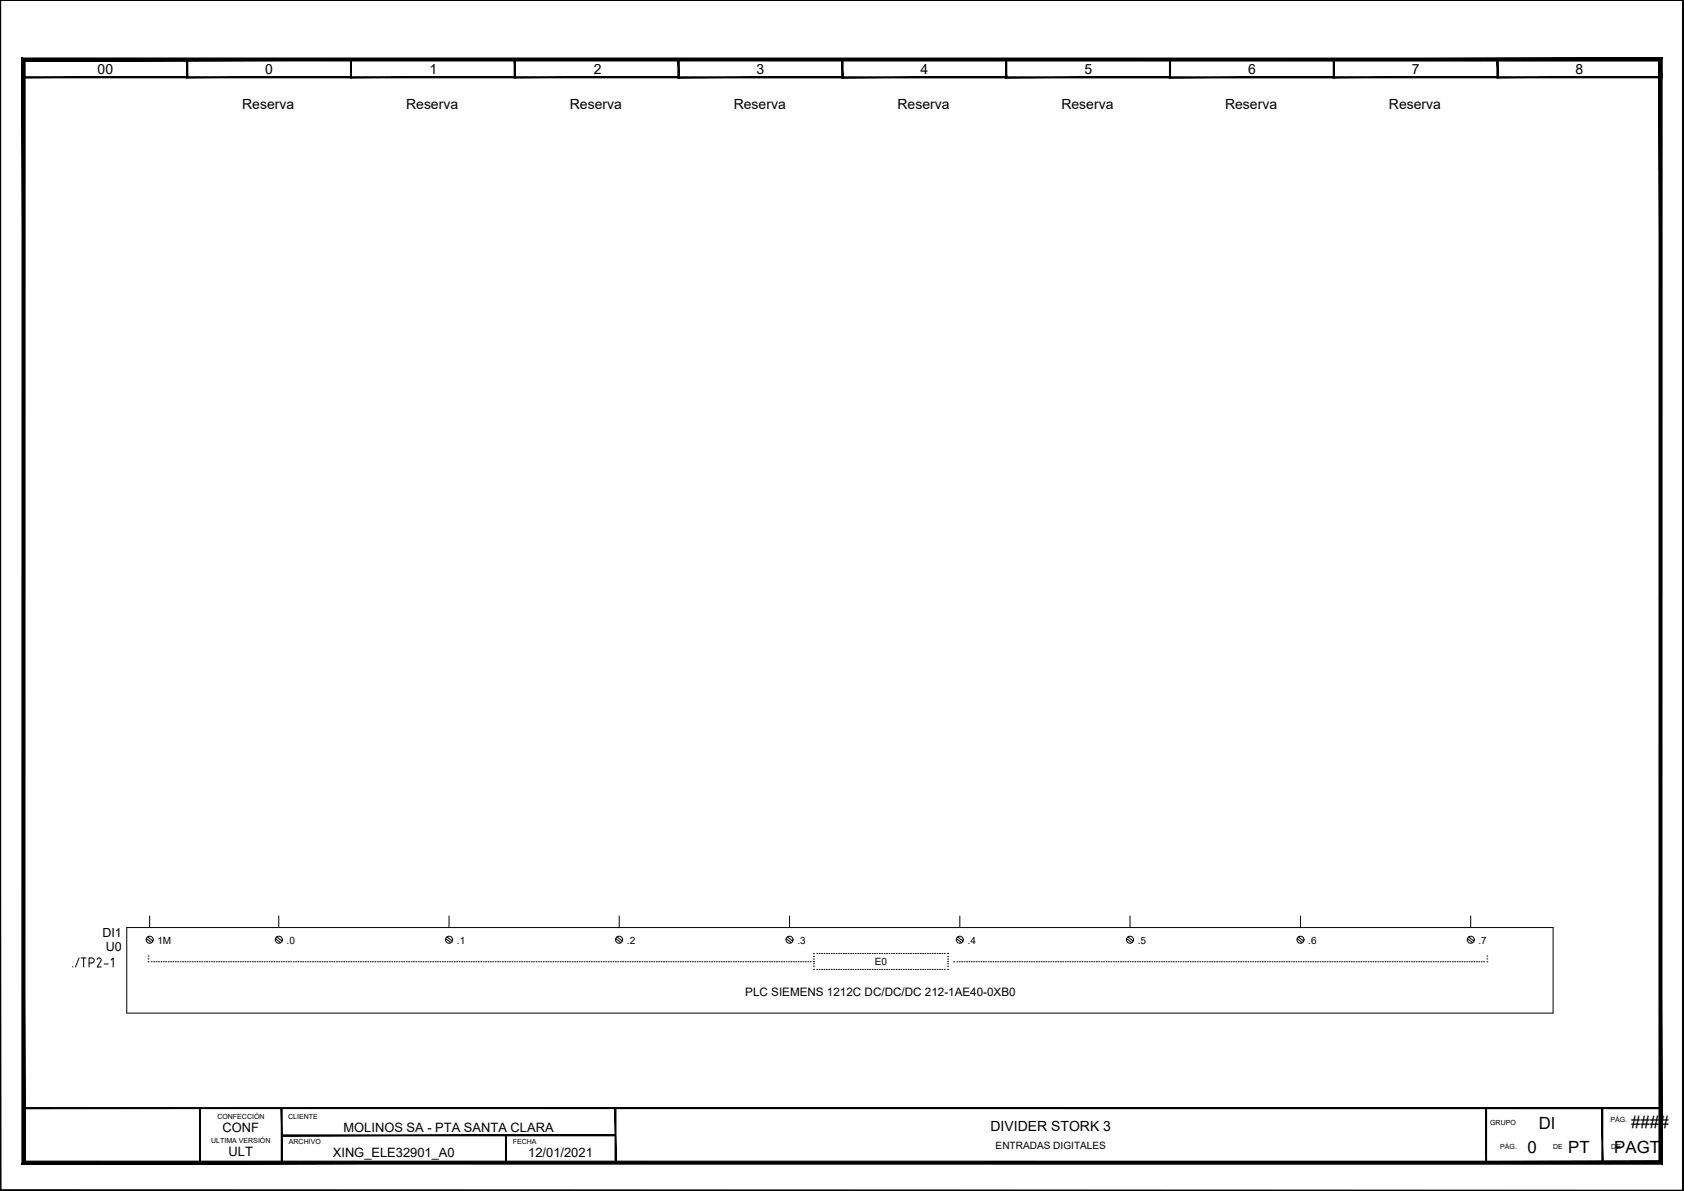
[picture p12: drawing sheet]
<svg xmlns="http://www.w3.org/2000/svg" width="420mm" height="297mm" viewBox="0 0 420 297" stroke-linecap="round" stroke-linejoin="round" font-family="sans-serif">
<g fill="none" stroke="#000" stroke-width=".25">
<path d="M0 .1v296.9h420M5.8 19.4h408.5v257h-408.5zM31.6 231.3h355.9v21.4h-355.9zM36.5 234.1l1.3 1M36.8 233.7l1.3 1M36.9 238.4h.1M36.9 239.1h.1M36.9 239.9h.1M37.3 228.4v2.9M37.7 239.9h.1M38.4 239.9h.1M38.9 239.9h.1"/>
<path d="M39.5 239.9h.1M40.2 239.9h.1M40.7 239.9h.1M41.3 239.9h.1M42 239.9h.1M42.5 239.9h.1M43.1 239.9h.1M43.8 239.9h.1M44.3 239.9h.1M44.9 239.9h.1M45.6 239.9h.1M46.1 239.9h.1"/>
<path d="M46.7 239.9h.1M47.3 239.9h.1M47.9 239.9h.1M48.5 239.9h.1M49.1 239.9h.1M49.7 239.9h.1M50.3 239.9h.1M50.9 239.9h.1M51.5 239.9h.1M52.1 239.9h.1M52.7 239.9h.1M53.3 239.9h.1"/>
<path d="M54 239.9h.1M54.5 239.9h.1M55.1 239.9h.1M55.8 239.9h.1M56.3 239.9h.1M56.9 239.9h.1M57.6 239.9h.1M58.1 239.9h.1M58.7 239.9h.1M59.4 239.9h.1M59.9 239.9h.1M60.5 239.9h.1"/>
<path d="M61.2 239.9h.1M61.7 239.9h.1M62.3 239.9h.1M62.9 239.9h.1M63.5 239.9h.1M64.1 239.9h.1M64.7 239.9h.1M65.3 239.9h.1M65.9 239.9h.1M66.5 239.9h.1M67.1 239.9h.1M67.7 239.9h.1"/>
<path d="M68.3 239.9h.1M68.7 234.1l1.3 1M68.9 239.9h.1M69 233.7l1.4 1M69.5 239.9h.1M69.6 228.4v2.9M70.1 239.9h.1M70.7 239.9h.1M71.4 239.9h.1M71.9 239.9h.1M72.5 239.9h.1M73.2 239.9h.1"/>
<path d="M73.7 239.9h.1M74.3 239.9h.1M75 239.9h.1M75.5 239.9h.1M76.1 239.9h.1M76.8 239.9h.1M77.3 239.9h.1M77.9 239.9h.1M78.5 239.9h.1M79.1 239.9h.1M79.7 239.9h.1M80.3 239.9h.1"/>
<path d="M80.9 239.9h.1M81.5 239.9h.1M82.1 239.9h.1M82.7 239.9h.1M83.3 239.9h.1M83.9 239.9h.1M84.5 239.9h.1M85.1 239.9h.1M85.7 239.9h.1M86.3 239.9h.1M87 239.9h.1M87.5 239.9h.1"/>
<path d="M88.1 239.9h.1M88.8 239.9h.1M89.3 239.9h.1M89.9 239.9h.1M90.6 239.9h.1M91.1 239.9h.1M91.7 239.9h.1M92.4 239.9h.1M92.9 239.9h.1M93.5 239.9h.1M94.1 239.9h.1M94.7 239.9h.1"/>
<path d="M95.3 239.9h.1M95.9 239.9h.1M96.5 239.9h.1M97.1 239.9h.1M97.7 239.9h.1M98.3 239.9h.1M98.9 239.9h.1M99.5 239.9h.1M100.1 239.9h.1M100.7 239.9h.1M101.3 239.9h.1M101.9 239.9h.1"/>
<path d="M102.6 239.9h.1M103.1 239.9h.1M103.7 239.9h.1M104.4 239.9h.1M104.9 239.9h.1M105.5 239.9h.1M106.2 239.9h.1M106.7 239.9h.1M107.3 239.9h.1M107.9 239.9h.1M108.5 239.9h.1M109.1 239.9h.1"/>
<path d="M109.7 239.9h.1M110.3 239.9h.1M110.9 239.9h.1M111.2 234.1l1.3 1M111.5 233.7l1.3 1M111.5 239.9h.1M112 228.4v2.9M112.1 239.9h.1M112.7 239.9h.1M113.3 239.9h.1M113.9 239.9h.1M114.5 239.9h.1"/>
<path d="M115.1 239.9h.1M115.7 239.9h.1M116.3 239.9h.1M116.9 239.9h.1M117.5 239.9h.1M118.1 239.9h.1M118.7 239.9h.1M119.3 239.9h.1M120 239.9h.1M120.5 239.9h.1M121.1 239.9h.1M121.8 239.9h.1"/>
<path d="M122.3 239.9h.1M122.9 239.9h.1M123.5 239.9h.1M124.1 239.9h.1M124.7 239.9h.1M125.3 239.9h.1M125.9 239.9h.1M126.5 239.9h.1M127.1 239.9h.1M127.7 239.9h.1M128.3 239.9h.1M128.9 239.9h.1"/>
<path d="M129.5 239.9h.1M130.1 239.9h.1M130.7 239.9h.1M131.3 239.9h.1M131.9 239.9h.1M132.5 239.9h.1M133.1 239.9h.1M133.7 239.9h.1M134.3 239.9h.1M134.9 239.9h.1M135.6 239.9h.1M136.1 239.9h.1"/>
<path d="M136.7 239.9h.1M137.4 239.9h.1M137.9 239.9h.1M138.5 239.9h.1M139.1 239.9h.1M139.7 239.9h.1M140.3 239.9h.1M140.9 239.9h.1M141.5 239.9h.1M142.1 239.9h.1M142.7 239.9h.1M143.3 239.9h.1"/>
<path d="M143.9 239.9h.1M144.5 239.9h.1M145.1 239.9h.1M145.7 239.9h.1M146.3 239.9h.1M146.9 239.9h.1M147.5 239.9h.1M148.1 239.9h.1M148.7 239.9h.1M149.3 239.9h.1M149.9 239.9h.1M150.5 239.9h.1"/>
<path d="M151.2 239.9h.1M151.7 239.9h.1M152.3 239.9h.1M153 239.9h.1M153.5 239.9h.1M153.6 234.1l1.3 1M153.9 233.7l1.4 1M154.1 239.9h.1M154.5 228.4v2.9M154.7 239.9h.1M155.3 239.9h.1M155.9 239.9h.1"/>
<path d="M156.5 239.9h.1M157.1 239.9h.1M157.7 239.9h.1M158.3 239.9h.1M158.9 239.9h.1M159.5 239.9h.1M160.1 239.9h.1M160.7 239.9h.1M161.3 239.9h.1M161.9 239.9h.1M162.5 239.9h.1M163.1 239.9h.1"/>
<path d="M163.7 239.9h.1M164.3 239.9h.1M164.9 239.9h.1M165.5 239.9h.1M166.1 239.9h.1M166.7 239.9h.1M167.3 239.9h.1M167.9 239.9h.1M168.6 239.9h.1M169.1 239.9h.1M169.7 239.9h.1M170.3 239.9h.1"/>
<path d="M170.9 239.9h.1M171.5 239.9h.1M172.1 239.9h.1M172.7 239.9h.1M173.3 239.9h.1M173.9 239.9h.1M174.5 239.9h.1M175.1 239.9h.1M175.7 239.9h.1M176.3 239.9h.1M176.9 239.9h.1M177.5 239.9h.1"/>
<path d="M178.1 239.9h.1M178.7 239.9h.1M179.3 239.9h.1M179.9 239.9h.1M180.5 239.9h.1M181.1 239.9h.1M181.7 239.9h.1M182.3 239.9h.1M182.9 239.9h.1M183.5 239.9h.1M184.1 239.9h.1M184.7 239.9h.1"/>
<path d="M185.3 239.9h.1M185.9 239.9h.1M186.5 239.9h.1M187.1 239.9h.1M187.7 239.9h.1M188.3 239.9h.1M188.9 239.9h.1M189.5 239.9h.1M190.1 239.9h.1M190.7 239.9h.1M191.3 239.9h.1M191.9 239.9h.1"/>
<path d="M192.5 239.9h.1M193.1 239.9h.1M193.7 239.9h.1M194.3 239.9h.1M194.9 239.9h.1M195.5 239.9h.1M196.1 239.9h.1M196.2 234.1l1.2 1M196.5 233.7l1.3 1M196.7 239.9h.1M197 228.4v2.9M197.3 239.9h.1"/>
<path d="M197.9 239.9h.1M198.5 239.9h.1M199.1 239.9h.1M199.7 239.9h.1M200.3 239.9h.1M200.9 239.9h.1M201.5 239.9h.1M202.1 239.9h.1M202.9 239.9h.1M202.9 239.8h.1M202.9 239.2h.1M202.9 238.6h.1"/>
<path d="M202.9 237.8h.1M203.8 237.8h.1M204.4 237.8h.1M205 237.8h.1M205.6 237.8h.1M206.2 237.8h.1M206.8 237.8h.1M207.4 237.8h.1M208 237.8h.1M208.6 237.8h.1M209.2 237.8h.1M209.8 237.8h.1"/>
<path d="M210.4 237.8h.1M211 237.8h.1M211.6 237.8h.1M212.2 237.8h.1M212.8 237.8h.1M213.4 237.8h.1M214 237.8h.1M214.6 237.8h.1M215.2 237.8h.1M215.8 237.8h.1M216.4 237.8h.1M217 237.8h.1"/>
<path d="M217.6 237.8h.1M218.2 237.8h.1M218.8 237.8h.1M219.4 237.8h.1M220 237.8h.1M220.6 237.8h.1M221.2 237.8h.1M221.8 237.8h.1M222.4 237.8h.1M223 237.8h.1M223.6 237.8h.1M224.2 237.8h.1"/>
<path d="M224.8 237.8h.1M225.4 237.8h.1M226 237.8h.1M226.6 237.8h.1M227.2 237.8h.1M227.8 237.8h.1M228.4 237.8h.1M229 237.8h.1M229.6 237.8h.1M230.2 237.8h.1M230.8 237.8h.1M231.4 237.8h.1"/>
<path d="M232 237.8h.1M232.6 237.8h.1M233.2 237.8h.1M233.8 237.8h.1M234.4 237.8h.1M235 237.8h.1M235.6 237.8h.1M236.4 237.8h.1M236.4 238.6h.1M236.4 239.2h.1M236.4 239.8h.1M237.9 239.9h.1"/>
<path d="M238.6 234.1l1.3 1M238.7 239.9h.1M239 233.7l1.3 1M239.4 239.9h.1M239.5 228.4v2.9M239.9 239.9h.1M240.5 239.9h.1M241.2 239.9h.1M241.7 239.9h.1M242.3 239.9h.1M243 239.9h.1M243.5 239.9h.1"/>
<path d="M244.1 239.9h.1M244.8 239.9h.1M245.3 239.9h.1M245.9 239.9h.1M246.5 239.9h.1M247.1 239.9h.1M247.7 239.9h.1M248.3 239.9h.1M248.9 239.9h.1M249.5 239.9h.1M250.1 239.9h.1M250.7 239.9h.1"/>
<path d="M251.3 239.9h.1M251.9 239.9h.1M252.5 239.9h.1M253.2 239.9h.1M253.7 239.9h.1M254.3 239.9h.1M255 239.9h.1M255.5 239.9h.1M256.1 239.9h.1M256.8 239.9h.1M257.3 239.9h.1M257.9 239.9h.1"/>
<path d="M258.6 239.9h.1M259.1 239.9h.1M259.7 239.9h.1M260.3 239.9h.1M260.9 239.9h.1M261.5 239.9h.1M262.1 239.9h.1M262.7 239.9h.1M263.3 239.9h.1M263.9 239.9h.1M264.5 239.9h.1M265.1 239.9h.1"/>
<path d="M265.7 239.9h.1M266.3 239.9h.1M266.9 239.9h.1M267.5 239.9h.1M268.1 239.9h.1M268.7 239.9h.1M269.3 239.9h.1M269.9 239.9h.1M270.6 239.9h.1M271.1 239.9h.1M271.7 239.9h.1M272.4 239.9h.1"/>
<path d="M272.9 239.9h.1M273.5 239.9h.1M274.2 239.9h.1M274.7 239.9h.1M275.3 239.9h.1M275.9 239.9h.1M276.5 239.9h.1M277.1 239.9h.1M277.7 239.9h.1M278.3 239.9h.1M278.9 239.9h.1M279.5 239.9h.1"/>
<path d="M280.1 239.9h.1M280.7 239.9h.1M281.1 234.1l1.3 1M281.3 239.9h.1M281.4 233.7l1.3 1M281.9 239.9h.1M281.9 228.4v2.9M282.5 239.9h.1M283.1 239.9h.1M283.7 239.9h.1M284.3 239.9h.1M284.9 239.9h.1"/>
<path d="M285.5 239.9h.1M286.2 239.9h.1M286.7 239.9h.1M287.3 239.9h.1M288 239.9h.1M288.5 239.9h.1M289.1 239.9h.1M289.8 239.9h.1M290.3 239.9h.1M290.9 239.9h.1M291.5 239.9h.1M292.1 239.9h.1"/>
<path d="M292.7 239.9h.1M293.3 239.9h.1M293.9 239.9h.1M294.5 239.9h.1M295.1 239.9h.1M295.7 239.9h.1M296.3 239.9h.1M296.9 239.9h.1M297.5 239.9h.1M298.1 239.9h.1M298.7 239.9h.1M299.3 239.9h.1"/>
<path d="M299.9 239.9h.1M300.5 239.9h.1M301.1 239.9h.1M301.8 239.9h.1M302.3 239.9h.1M302.9 239.9h.1M303.6 239.9h.1M304.1 239.9h.1M304.7 239.9h.1M305.4 239.9h.1M305.9 239.9h.1M306.5 239.9h.1"/>
<path d="M307.1 239.9h.1M307.7 239.9h.1M308.3 239.9h.1M308.9 239.9h.1M309.5 239.9h.1M310.1 239.9h.1M310.7 239.9h.1M311.3 239.9h.1M311.9 239.9h.1M312.5 239.9h.1M313.1 239.9h.1M313.7 239.9h.1"/>
<path d="M314.3 239.9h.1M314.9 239.9h.1M315.5 239.9h.1M316.1 239.9h.1M316.7 239.9h.1M317.4 239.9h.1M317.9 239.9h.1M318.5 239.9h.1M319.2 239.9h.1M319.7 239.9h.1M320.3 239.9h.1M321 239.9h.1"/>
<path d="M321.5 239.9h.1M322.1 239.9h.1M322.7 239.9h.1M323.3 239.9h.1M323.6 234.1l1.3 1M323.9 239.9h.1M323.9 233.7l1.4 1M324.5 228.4v2.9M324.5 239.9h.1M325.1 239.9h.1M325.7 239.9h.1M326.3 239.9h.1"/>
<path d="M326.9 239.9h.1M327.5 239.9h.1M328.1 239.9h.1M328.7 239.9h.1M329.3 239.9h.1M329.9 239.9h.1M330.5 239.9h.1M331.1 239.9h.1M331.7 239.9h.1M332.3 239.9h.1M332.9 239.9h.1M333.5 239.9h.1"/>
<path d="M334.1 239.9h.1M334.8 239.9h.1M335.3 239.9h.1M335.9 239.9h.1M336.5 239.9h.1M337.1 239.9h.1M337.7 239.9h.1M338.3 239.9h.1M338.9 239.9h.1M339.5 239.9h.1M340.1 239.9h.1M340.7 239.9h.1"/>
<path d="M341.3 239.9h.1M341.9 239.9h.1M342.5 239.9h.1M343.1 239.9h.1M343.7 239.9h.1M344.3 239.9h.1M344.9 239.9h.1M345.5 239.9h.1M346.1 239.9h.1M346.7 239.9h.1M347.3 239.9h.1M347.9 239.9h.1"/>
<path d="M348.5 239.9h.1M349.1 239.9h.1M349.7 239.9h.1M350.4 239.9h.1M350.9 239.9h.1M351.5 239.9h.1M352.1 239.9h.1M352.7 239.9h.1M353.3 239.9h.1M353.9 239.9h.1M354.5 239.9h.1M355.1 239.9h.1"/>
<path d="M355.7 239.9h.1M356.3 239.9h.1M356.9 239.9h.1M357.5 239.9h.1M358.1 239.9h.1M358.7 239.9h.1M359.3 239.9h.1M359.9 239.9h.1M360.5 239.9h.1M361.1 239.9h.1M361.7 239.9h.1M362.3 239.9h.1"/>
<path d="M362.9 239.9h.1M363.5 239.9h.1M364.1 239.9h.1M364.7 239.9h.1M365.3 239.9h.1M366 239.9h.1M366.1 234.1l1.3 1M366.4 233.7l1.3 1M366.5 239.9h.1M366.9 228.4v2.9M367.1 239.9h.1M367.7 239.9h.1"/>
<path d="M368.3 239.9h.1M368.9 239.9h.1M369.5 239.9h.1M370.1 239.9h.1M371 238.4h.1M371 239.1h.1M371 239.9h.1M202.9 241.8h.1M202.9 241h.1M202.9 240.4h.1M203.8 241.8h.1M204.4 241.8h.1"/>
<path d="M205 241.8h.1M205.6 241.8h.1M206.2 241.8h.1M206.8 241.8h.1M207.4 241.8h.1M208 241.8h.1M208.6 241.8h.1M209.2 241.8h.1M209.8 241.8h.1M210.4 241.8h.1M211 241.8h.1M211.6 241.8h.1"/>
<path d="M212.2 241.8h.1M212.8 241.8h.1M213.4 241.8h.1M214 241.8h.1M214.6 241.8h.1M215.2 241.8h.1M215.8 241.8h.1M216.4 241.8h.1M217 241.8h.1M217.6 241.8h.1M218.2 241.8h.1M218.8 241.8h.1"/>
<path d="M219.4 241.8h.1M220 241.8h.1M220.6 241.8h.1M221.2 241.8h.1M221.8 241.8h.1M222.4 241.8h.1M223 241.8h.1M223.6 241.8h.1M224.2 241.8h.1M224.8 241.8h.1M225.4 241.8h.1M226 241.8h.1"/>
<path d="M226.6 241.8h.1M227.2 241.8h.1M227.8 241.8h.1M228.4 241.8h.1M229 241.8h.1M229.6 241.8h.1M230.2 241.8h.1M230.8 241.8h.1M231.4 241.8h.1M232 241.8h.1M232.6 241.8h.1M233.2 241.8h.1"/>
<path d="M233.8 241.8h.1M234.4 241.8h.1M235 241.8h.1M235.6 241.8h.1M236.4 240.4h.1M236.4 241h.1M236.4 241.8h.1M5.8 276.4h44.1v13.6h-44.1z"/>
<circle cx="37.3" cy="234.4" r=".88"/>
<circle cx="69.6" cy="234.4" r=".88"/>
<circle cx="112" cy="234.4" r=".88"/>
<circle cx="154.5" cy="234.4" r=".88"/>
<circle cx="197" cy="234.4" r=".88"/>
<circle cx="239.5" cy="234.4" r=".88"/>
<circle cx="281.9" cy="234.4" r=".88"/>
<circle cx="324.5" cy="234.4" r=".88"/>
<circle cx="367" cy="234.4" r=".88"/>
</g>
<g fill="#000" stroke="#000" stroke-width=".25">
<path d="M0 .1h419.9zM0 .1h419.9z"/>
<path d="M5.7 19.4h41.1l-.2-.3zM5.9 19.1h40.7l-40.9 .3zM5.7 14.7v4.7l.2-.3zM5.7 14.7l.2 .3v4.1zM5.7 14.7l.2 .3 40.9-.3zM5.9 15l40.9-.3-.2 .3zM46.8 14.7l-.2 .3 .2 4.4zM46.6 15l.2 4.4-.2-.3z"/>
<path d="M46.6 19.4h41.1l-.2-.3zM46.6 19.4l.2-.3h40.7zM46.6 14.7v4.7l.2-.3zM46.6 14.7l.2 .3v4.1zM46.6 14.7l.2 .3 40.9-.3zM46.8 15l40.9-.3-.2 .3zM87.7 14.7l-.2 .3 .2 4.4zM87.5 15l.2 4.4-.2-.3z"/>
<path d="M87.5 19.4h41.1l-.2-.3zM87.7 19.1h40.7l-40.9 .3zM87.5 14.7v4.7l.2-.3zM87.5 14.7l.2 .3v4.1zM87.5 14.7l.2 .3 40.9-.3zM87.7 15l40.9-.3-.2 .3zM128.6 14.7l-.2 .3 .2 4.4zM128.4 15l.2 4.4-.2-.3z"/>
<path d="M128.3 19.4h41.1l-.2-.3zM128.5 19.1h40.7l-40.9 .3zM128.3 14.7v4.7l.2-.3zM128.3 14.7l.2 .3v4.1zM128.3 14.7l.2 .3 40.9-.3zM128.5 15l40.9-.3-.2 .3zM169.4 14.7l-.2 .3 .2 4.4zM169.2 15l.2 4.4-.2-.3z"/>
<path d="M169.2 19.4h41.1l-.2-.2zM169.2 19.4l.2-.2h40.7zM169.2 14.7v4.7l.2-.2zM169.2 14.7l.2 .3v4.2zM169.2 14.7l.2 .3 40.9-.3zM169.4 15l40.9-.3-.2 .3zM210.3 14.7l-.2 .3 .2 4.4zM210.1 15l.2 4.4-.2-.2z"/>
<path d="M210 19.4h41.2l-.3-.2zM210.3 19.2h40.6l-40.9 .2zM210 14.7v4.7l.3-.2zM210 14.7l.3 .3v4.2zM210 14.7l.3 .3 40.9-.3zM210.3 15l40.9-.3-.3 .3zM251.2 14.7l-.3 .3 .3 4.4zM250.9 15l.3 4.4-.3-.2z"/>
<path d="M250.9 19.4h41.2l-.3-.2zM250.9 19.4l.3-.2h40.6zM250.9 14.7v4.7l.3-.2zM250.9 14.7l.3 .3v4.2zM250.9 14.7l.3 .3 40.9-.3zM251.2 15l40.9-.3-.3 .3zM292.1 14.7l-.3 .3 .3 4.4zM291.8 15l.3 4.4-.3-.2z"/>
<path d="M291.8 19.4h41.1l-.2-.2zM291.8 19.4l.2-.2h40.7zM291.8 14.7v4.7l.2-.2zM291.8 14.7l.2 .3v4.2zM291.8 14.7l.2 .3 40.9-.3zM292 15l40.9-.3-.2 .3zM332.9 14.7l-.2 .3 .2 4.4zM332.7 15l.2 4.4-.2-.2z"/>
<path d="M332.7 19.4h41.1l-.2-.3zM332.9 19.1h40.7l-40.9 .3zM332.7 14.7v4.7l.2-.3zM332.7 14.7l.2 .3v4.1zM332.7 14.7l.2 .3 40.9-.3zM332.9 15l40.9-.3-.2 .3zM373.8 14.7l-.2 .3 .2 4.4zM373.6 15l.2 4.4-.2-.3z"/>
<path d="M373.5 19.4h41.1l-.2-.3zM373.5 19.4l.2-.3h40.7zM373.5 14.7v4.7l.2-.3zM373.5 14.7l.2 .3v4.1zM373.5 14.7l.2 .3 40.9-.3zM373.7 15l40.9-.3-.2 .3zM414.6 14.7l-.2 .3 .2 4.4zM414.4 15l.2 4.4-.2-.3z"/>
<path d="M419.9 .1v296.7zM419.9 .1l.1 296.8zM419.9 .1l.1 296.8z"/>
<path d="M5.8 276.3v.2l408.5-.2zM5.8 276.5l408.5-.2v.2z"/>
<path d="M0 .1v296.9l.2-.2zM0 .1h.2v296.7z"/>
<path d="M5.5 290.3l408.4-.7h-407.7zM5.5 290.3l408.4-.7 .8 .8zM413.9 15.2v274.4l.8 .8zM413.9 15.2l.8-.7v275.9zM6.3 15.2h407.6l.8-.7zM5.5 14.5h409.2l-408.4 .7zM5.5 14.5l.7 275.1 .1-274.4zM5.5 14.5l.7 275.1-.7 .7z"/>
<path d="M49.8 276.4v13.6h.2zM49.8 276.4h.2v13.6z"/>
<path d="M70.2 276.4v13.6h.2zM70.2 276.4h.2v13.6z"/>
<path d="M70.3 283v.3l83.3-.3zM70.3 283.3l83.3-.3v.3z"/>
<path d="M126.1 283.2v6.8h.2zM126.1 283.2h.2v6.8z"/>
<path d="M153.5 276.4v13.7h.2zM153.5 276.4h.2v13.7z"/>
<path d="M370.7 276.4v13.6h.2zM370.7 276.4h.2v13.6z"/>
<path d="M399.7 276.4v13.6h.2zM399.7 276.4h.2v13.6z"/>
<path d="M.2 296.8l419.8 .1zM.2 296.8l419.8 .1-420 .1zM0 297h420v-.1zM0 297h420z"/>
</g>
<text font-size="5.3" x="19" y="242.4">TP2-1</text>
<text font-size="4.4" x="20.5" y="242.4" transform="rotate(-90 20.5 242.4)">./</text>
<g font-size="4.2">
<text x="383.9" y="281.6">DI</text>
<text x="407" y="281.3">####</text>
<text x="381.1" y="287.5">0</text>
<text x="391.3" y="287.5">PT</text>
<text x="402.8" y="287.5">PAGT</text>
</g>
<g font-size="3.5">
<text x="24.3" y="18.4">00</text>
<text x="66.2" y="18.4">0</text>
<text x="107.2" y="18.4">1</text>
<text x="148.2" y="18.4">2</text>
<text x="188.8" y="18.4">3</text>
<text x="229.7" y="18.4">4</text>
<text x="270.6" y="18.4">5</text>
<text x="311.4" y="18.4">6</text>
<text x="352.3" y="18.4">7</text>
<text x="393.1" y="18.4">8</text>
<text x="60.4" y="27.2">Reserva</text>
<text x="101.3" y="27.1">Reserva</text>
<text x="142.2" y="27.2">Reserva</text>
<text x="183.1" y="27.1">Reserva</text>
<text x="223.9" y="27.2">Reserva</text>
<text x="264.8" y="27.1">Reserva</text>
<text x="305.6" y="27.2">Reserva</text>
<text x="346.5" y="27.1">Reserva</text>
<text x="247.1" y="282.1">DIVIDER STORK 3</text>
</g>
<g font-size="3.2">
<text x="55.5" y="282.3">CONF</text>
<text x="85.7" y="282.3">MOLINOS SA - PTA SANTA CLARA</text>
<text x="57" y="288.3">ULT</text>
<text x="83" y="288.6">XING_ELE32901_A0</text>
<text x="131.8" y="288.6">12/01/2021</text>
</g>
<g font-size="3.1">
<text x="25.6" y="233.7">DI1</text>
<text x="26.4" y="237.2">U0</text>
</g>
<text font-size="2.9" x="185.9" y="248.4">PLC SIEMENS 1212C DC/DC/DC 212-1AE40-0XB0</text>
<g font-size="2.5">
<text x="39.3" y="235.3">1M</text>
<text x="71.5" y="235.3">.0</text>
<text x="114" y="235.3">.1</text>
<text x="156.4" y="235.3">.2</text>
<text x="198.9" y="235.3">.3</text>
<text x="241.4" y="235.3">.4</text>
<text x="283.9" y="235.3">.5</text>
<text x="326.4" y="235.3">.6</text>
<text x="368.9" y="235.3">.7</text>
<text x="218.3" y="240.6">E0</text>
<text x="248.4" y="286.6">ENTRADAS DIGITALES</text>
</g>
<g font-size="1.8">
<text x="54.2" y="279">CONFECCIÓN</text>
<text x="71.9" y="279">CLIENTE</text>
<text x="371.8" y="280.6">GRUPO</text>
<text x="401.8" y="279.8">PÁG.</text>
<text x="52.7" y="285">ULTIMA VERSIÓN</text>
<text x="72.1" y="285.3">ARCHIVO</text>
<text x="127.9" y="285.3">FECHA</text>
<text x="374.3" y="286.6">PÁG.</text>
<text x="387.5" y="286.6">DE</text>
<text x="402" y="286.6">DE</text>
</g>
</svg>
